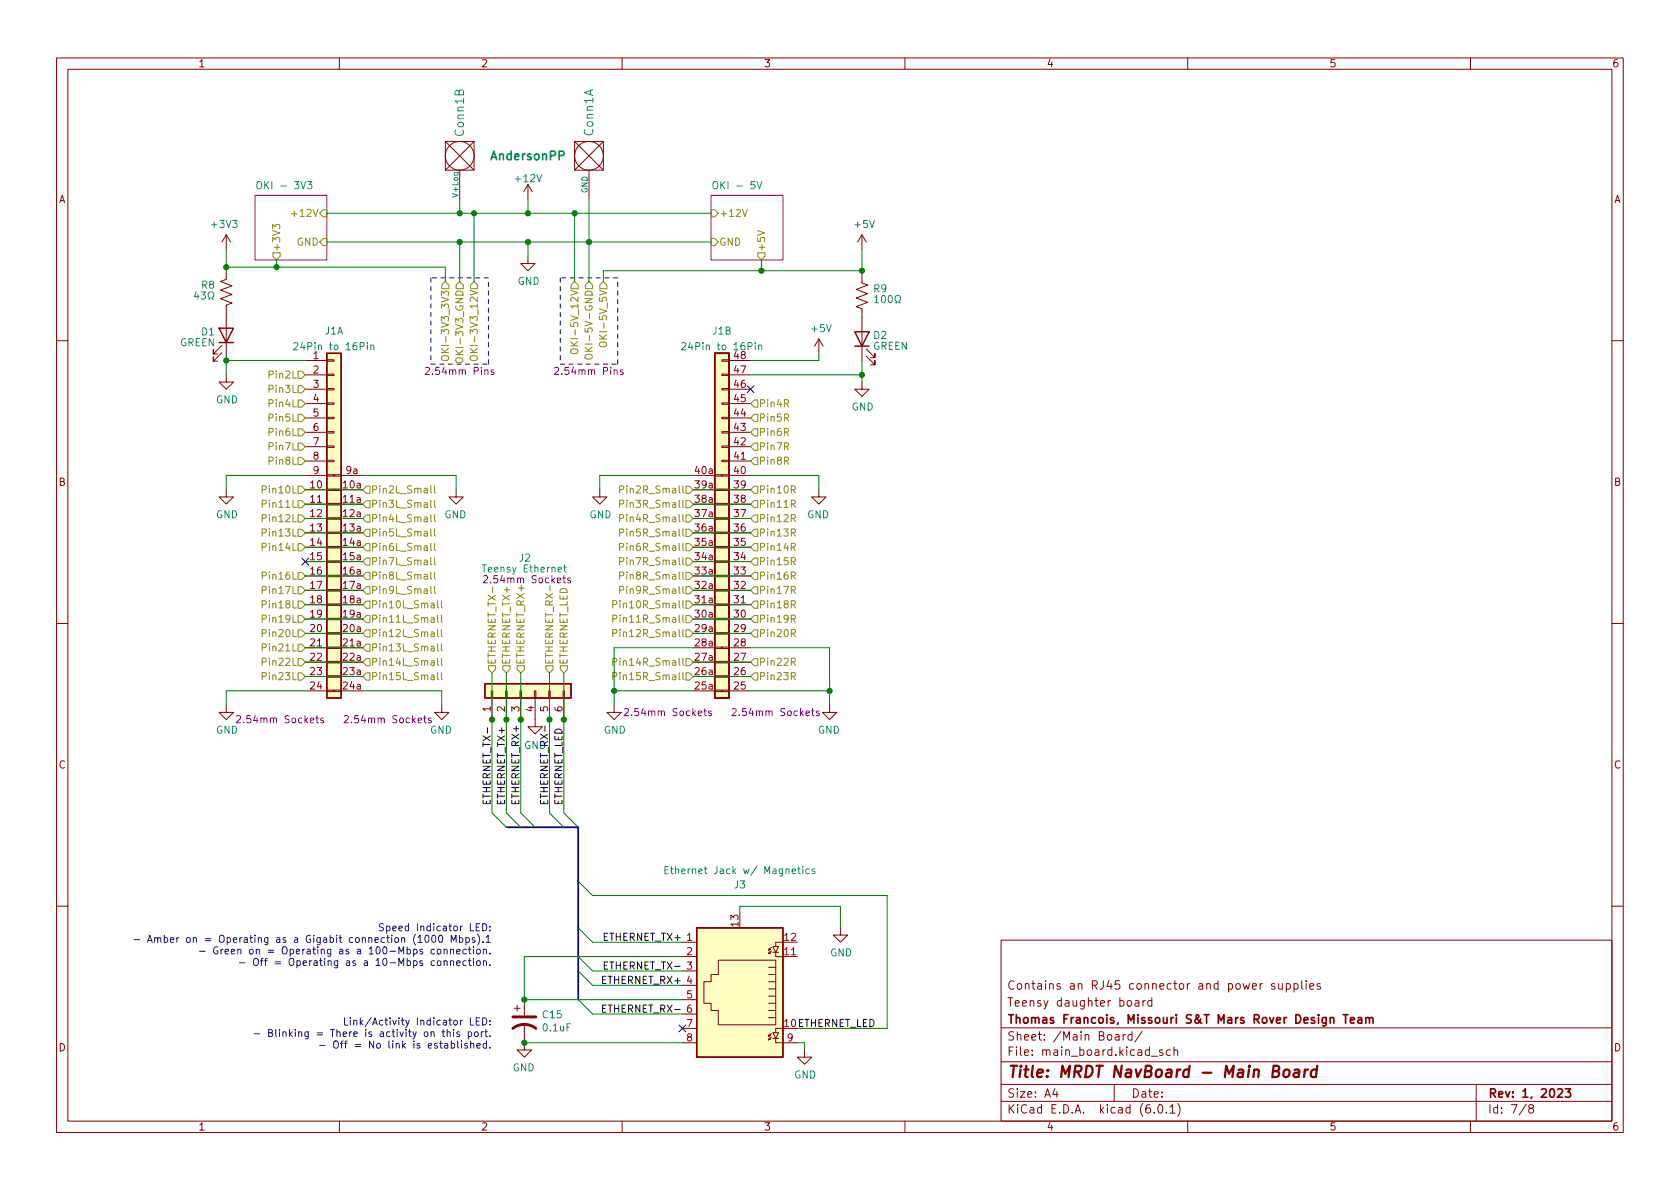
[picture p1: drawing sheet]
<svg xmlns="http://www.w3.org/2000/svg" width="297mm" height="210mm" viewBox="0 0 297 210" stroke-linecap="round" stroke-linejoin="round" font-family="sans-serif">
<g fill="none" stroke="#840000" stroke-width=".18">
<path d="M10 10.2h277v190.1h-277zM12 12.2h273v186.1h-273zM60 10.2v2M110 10.2v2M160 10.2v2M210 10.2v2M260 10.2v2M78.7 25h5.1v5.1h-5.1zM78.7 25l5.1 5.1M81.3 30.1v5.1M83.8 25l-5.1 5.1M93.3 32.6l-.7 1.3"/>
<path d="M93.3 32.6v2.6M93.3 32.6l.8 1.3M101.6 25h5.1v5.1h-5.1zM101.6 25l5.1 5.1M104.1 30.1v5.1M106.7 25l-5.1 5.1M40 47.9v1.5l-1 .4 2 .7-2 .8 2 .8-2 .7 2 .8-1 .4v9.1M40 41.5v2.6M40 41.5l.8 1.3M40 41.5l-.8 1.3M93.3 45.3v1.3h1.3l-1.3 1.3-1.2-1.3h1.2M144.8 59.9l-.8 1.3"/>
<path d="M144.8 59.9v2.6M144.8 59.9l.7 1.3M152.4 48.5v1.5l1 .4-2 .8 2 .7-2 .8 2 .8-2 .7 1 .4v9.1M152.4 41.5v2.6M152.4 41.5l-.8 1.3M152.4 41.5l.8 1.3M10 60.2h2M39.2 62.4l-1.5 1.5v-.8v.8h.8M39.2 61.1l-1.5 1.5v-.8v.8h.8M40 66.3v1.3h1.3l-1.3 1.2-1.3-1.2h1.3M54 79h3.8M54 76.4h3.8"/>
<path d="M54 73.9h3.8M54 71.4h3.8M54 68.8h3.8M54 66.3h3.8M54 63.7h3.8M57.8 78.9h1.3v.2h-1.3zM57.8 76.3h1.3v.3h-1.3zM57.8 73.8h1.3v.2h-1.3zM57.8 71.2h1.3v.3h-1.3zM57.8 68.7h1.3v.3h-1.3zM57.8 66.2h1.3v.2h-1.3zM57.8 63.6h1.3v.3h-1.3z"/>
<path d="M127.6 78.9h1.3v.2h-1.3zM127.6 76.3h1.3v.3h-1.3zM127.6 73.8h1.3v.2h-1.3zM127.6 71.2h1.3v.3h-1.3zM127.6 68.7h1.3v.3h-1.3zM127.6 66.2h1.3v.2h-1.3zM127.6 63.6h1.3v.3h-1.3zM128.9 79h3.8M128.9 76.4h3.8M128.9 73.9h3.8M128.9 71.4h3.8M128.9 68.8h3.8"/>
<path d="M128.9 66.3h3.8M128.9 63.7h3.8M152.4 67.6v1.2h1.3l-1.3 1.3-1.3-1.3h1.3M153.2 63l1.5 1.5v-.8v.8h-.8M153.2 61.7l1.5 1.5v-.7v.7h-.8M285 60.2h2M40 86.6v1.3h1.3l-1.3 1.2-1.3-1.2h1.3M54 99.3h3.8M54 96.8h3.8M54 94.2h3.8M54 91.7h3.8M54 89.1h3.8"/>
<path d="M54 86.6h3.8M54 84.1h3.8M54 81.5h3.8M57.8 99.2h1.3v.2h-1.3zM57.8 96.6h1.3v.3h-1.3zM57.8 94.1h1.3v.3h-1.3zM57.8 91.6h1.3v.2h-1.3zM57.8 89h1.3v.3h-1.3zM57.8 86.5h1.3v.2h-1.3zM57.8 83.9h1.3v.3h-1.3zM57.8 81.4h1.3v.3h-1.3zM59.1 99.2h1.2v.2h-1.2z"/>
<path d="M59.1 96.6h1.2v.3h-1.2zM59.1 94.1h1.2v.3h-1.2zM59.1 91.6h1.2v.2h-1.2zM59.1 89h1.2v.3h-1.2zM59.1 86.5h1.2v.2h-1.2zM59.1 83.9h1.2v.3h-1.2zM60.3 99.3h3.8M60.3 96.8h3.8M60.3 94.2h3.8M60.3 91.7h3.8M60.3 89.1h3.8M60.3 86.6h3.8"/>
<path d="M60.3 84.1h3.8M80.6 86.6v1.3h-1.2l1.2 1.2 1.3-1.2h-1.3M106 86.6v1.3h1.3l-1.3 1.2-1.2-1.2h1.2M122.6 99.3h3.8M122.6 96.8h3.8M122.6 94.2h3.8M122.6 91.7h3.8M122.6 89.1h3.8M122.6 86.6h3.8M122.6 84.1h3.8M126.4 99.2h1.2v.2h-1.2zM126.4 96.6h1.2v.3h-1.2z"/>
<path d="M126.4 94.1h1.2v.3h-1.2zM126.4 91.6h1.2v.2h-1.2zM126.4 89h1.2v.3h-1.2zM126.4 86.5h1.2v.2h-1.2zM126.4 83.9h1.2v.3h-1.2zM127.6 99.2h1.3v.2h-1.3zM127.6 96.6h1.3v.3h-1.3zM127.6 94.1h1.3v.3h-1.3zM127.6 91.6h1.3v.2h-1.3zM127.6 89h1.3v.3h-1.3zM127.6 86.5h1.3v.2h-1.3zM127.6 83.9h1.3v.3h-1.3z"/>
<path d="M127.6 81.4h1.3v.3h-1.3zM128.9 99.3h3.8M128.9 96.8h3.8M128.9 94.2h3.8M128.9 91.7h3.8M128.9 89.1h3.8M128.9 86.6h3.8M128.9 84.1h3.8M128.9 81.5h3.8M144.8 86.6v1.3h-1.3l1.3 1.2 1.2-1.2h-1.2M10 110.2h2M54 119.6h3.8"/>
<path d="M54 117.1h3.8M54 114.5h3.8M54 112h3.8M54 109.5h3.8M54 106.9h3.8M54 104.4h3.8M54 101.8h3.8M57.8 119.5h1.3v.3h-1.3zM57.8 117h1.3v.2h-1.3zM57.8 114.4h1.3v.3h-1.3zM57.8 111.9h1.3v.2h-1.3zM57.8 109.3h1.3v.3h-1.3z"/>
<path d="M57.8 106.8h1.3v.3h-1.3zM57.8 104.3h1.3v.2h-1.3zM57.8 101.7h1.3v.3h-1.3zM59.1 119.5h1.2v.3h-1.2zM59.1 117h1.2v.2h-1.2zM59.1 114.4h1.2v.3h-1.2zM59.1 111.9h1.2v.2h-1.2zM59.1 109.3h1.2v.3h-1.2zM59.1 106.8h1.2v.3h-1.2zM59.1 104.3h1.2v.2h-1.2zM59.1 101.7h1.2v.3h-1.2zM60.3 119.6h3.8"/>
<path d="M60.3 117.1h3.8M60.3 114.5h3.8M60.3 112h3.8M60.3 109.5h3.8M60.3 106.9h3.8M60.3 104.4h3.8M60.3 101.8h3.8M122.6 119.6h3.8M122.6 117.1h3.8M122.6 114.5h3.8M122.6 112h3.8M122.6 109.5h3.8"/>
<path d="M122.6 106.9h3.8M122.6 104.4h3.8M122.6 101.8h3.8M126.4 119.5h1.2v.3h-1.2zM126.4 117h1.2v.2h-1.2zM126.4 114.4h1.2v.3h-1.2zM126.4 111.9h1.2v.2h-1.2zM126.4 109.3h1.2v.3h-1.2zM126.4 106.8h1.2v.3h-1.2zM126.4 104.3h1.2v.2h-1.2zM126.4 101.7h1.2v.3h-1.2zM127.6 119.5h1.3v.3h-1.3z"/>
<path d="M127.6 117h1.3v.2h-1.3zM127.6 114.4h1.3v.3h-1.3zM127.6 111.9h1.3v.2h-1.3zM127.6 109.3h1.3v.3h-1.3zM127.6 106.8h1.3v.3h-1.3zM127.6 104.3h1.3v.2h-1.3zM127.6 101.7h1.3v.3h-1.3zM128.9 119.6h3.8M128.9 117.1h3.8M128.9 114.5h3.8M128.9 112h3.8M128.9 109.5h3.8"/>
<path d="M128.9 106.9h3.8M128.9 104.4h3.8M128.9 101.8h3.8M285 110.2h2M40 124.7v1.3h1.3l-1.3 1.2-1.3-1.2h1.3M54 122.2h3.8M57.8 122h1.3v.3h-1.3zM59.1 122h1.2v.3h-1.2zM60.3 122.2h3.8M78.1 124.7v1.3h-1.3l1.3 1.2 1.3-1.2h-1.3M86.9 122.2h.2v1.2h-.2zM87 123.4v3.8"/>
<path d="M89.4 122.2h.3v1.2h-.3zM89.5 123.4v3.8M91.9 122.2h.3v1.2h-.3zM92.1 123.4v3.8M94.5 122.2h.2v1.2h-.2zM94.6 123.4v5.1h1.3l-1.3 1.3-1.3-1.3h1.3M97 122.2h.3v1.2h-.3zM97.2 123.4v3.8M99.6 122.2h.2v1.2h-.2zM99.7 123.4v3.8M108.6 124.7v1.3h1.3l-1.3 1.2-1.3-1.2h1.3M122.6 122.2h3.8"/>
<path d="M126.4 122h1.2v.3h-1.2zM127.6 122h1.3v.3h-1.3zM128.9 122.2h3.8M146.7 124.7v1.3h-1.3l1.3 1.2 1.3-1.2h-1.3M10 160.2h2M90.9 178.3h1M91.4 177.8v1M92.7 176.8v2.8M120.6 166.6h2.6M120.6 169.2h2.6M120.6 171.7h2.6M120.6 174.2h2.6"/>
<path d="M120.6 176.8h2.6M120.6 179.3h2.6M127 169.8h10.2v11.4h-10.2v-2.5h-1.3v-1.3h-1.2v-3.8h1.2v-1.3h1.3zM135.9 171.1h1.3M135.9 172.3h1.3M135.9 173.6h1.3M135.9 174.9h1.3M135.9 176.1h1.3M135.9 177.4h1.3M135.9 178.7h1.3M135.9 180h1.3M136 167.6l-.1 .4"/>
<path d="M136 168.3l-.1 .4M136.4 167.5l-.5 .5 .4-.1M136.4 168.1l-.5 .6 .4-.2M136.7 167.4h1l-.5 1zM136.7 168.4h1M137.2 168.4v.8h3.8M138.4 166.6h-1.2v.8M148.6 164.1v1.2h1.3l-1.3 1.3-1.3-1.3h1.3M177 166.3h108v32h-108zM200.7 177h.6l.1 .9M201.4 177.3l-.5 .1a.29 .29 0 0 0-.3 .2 .29 .29 0 0 0 .3 .3h.5M202.1 176.9v1"/>
<path d="M202.5 176.9l-.3 .1-.1 .2M203.6 177l-.4-.1-.3 .3v.4l.2 .3h.5M203.6 176.4v1.5M225.4 174l-.4-.1-.2 .2 .1 .3 .5 .1v.4h-.6M226.1 173.9v1h.4l.2-.1M226.7 173.9v1M227.4 174l.5-.1 .2 .3v.4l-.1 .3h-.6M227.4 173.9v1.5M228.8 174l.4-.1 .3 .3v.4l-.1 .3h-.6M228.8 173.9v1.5M230.1 173.4v1.3l.3 .2M230.9 173.4v.2"/>
<path d="M230.9 173.9v1M231.6 174.4l.7-.1-.1-.3-.4-.1-.2 .2v.8h.6M233.4 174l-.3-.1-.2 .2v.3l.5 .1v.4h-.5M285 160.2h2M60 198.3v2M92.7 181.1v4.6h-1.3l1.3 1.2 1.3-1.2h-1.3M110 198.3v2M120.6 181.9h2.6M120.6 184.4h2.6M136 182.9l-.1 .4M136 183.5l-.1 .4M136.4 182.7l-.5 .6 .4-.2"/>
<path d="M136.4 183.4l-.5 .5 .4-.1M136.7 182.6h1l-.5 1zM136.7 183.6h1M137.2 183.6v.8h3.8M138.4 181.9h-1.2v.7M142.2 185.7v1.2h1.3l-1.3 1.3-1.2-1.3h1.2M160 198.3v2M177 194.8h108M177 191.8h108M177 187.8h108M177 181.8h108M186.5 192.5l-.4 1h1"/>
<path d="M186.9 193v1M197 191.8v3M197.2 183h.6l.1 .9M197.9 183.3l-.5 .1a.29 .29 0 0 0-.3 .2 .29 .29 0 0 0 .3 .3h.5M198.6 182.9v1M199 182.9l-.3 .1-.1 .2M200.1 183l-.4-.1-.3 .3v.4l.2 .3h.5M200.1 182.4v1.5M201.9 182.4l-1.3 1.9M203.6 186.8h1.1M204.1 196.7v.1M204.9 195.4l.2-.1a.81 .81 0 0 1 .6 .7 .81 .81 0 0 1-.3 .8h-.2a.81 .81 0 0 1-.6-.6 .81 .81 0 0 1 .3-.8z"/>
<path d="M205.6 185.7l-.4-.1-.2 .2 .1 .3 .5 .1v.4h-.6M206.2 196.7v.1M206.9 195.8l.4-.5v1.5M206.9 196.8h.8M206.9 185.7l-.4-.1-.3 .3v.4l.2 .3h.5M207.6 185.8l.2-.2 .3 .1 .1 .9M207.6 185.1v1.5M208.2 195.1a1.72 1.72 0 0 1 0 2.3M210 198.3v2M260 198.3v2M261 191.8v6.5M269.9 195.3l-1.3 1.9"/>
<path d="M270.6 196l-.3-.3 .1-.2 .2-.2 .4 .1 .2 .2-.1 .2-.7 .2-.1 .3v.2l.3 .3h.4l.2-.3-.1-.4-.2-.1"/>
<circle cx="81.3" cy="27.6" r="2.54"/>
<circle cx="104.1" cy="27.6" r="2.54"/>
</g>
<path d="M237.5 179.4h.8M237.9 179.4v1.5M241.5 179.9v1M238.8 180.4l.7-.1-.1-.3-.4-.1-.2 .2v.8h.6M240.1 180h.6l.1 .9M240.8 180.3l-.5 .1a.29 .29 0 0 0-.3 .2 .29 .29 0 0 0 .3 .3h.5M241.5 180.1l.2-.2 .4 .1v.9M242.1 180.1l.2-.2 .4 .1 .1 .9M275.4 192.7l.6-.2 .2 .2 .1 .3-1 1h1M276.8 192.5h.9l-.5 .6 .4 .1v.7l-.2 .1h-.4l-.2-.1" fill="none" stroke="#840000" stroke-width=".3"/>
<path d="M227.1 189.3a.52 .52 0 0 1 .5-.2 .52 .52 0 0 1 .4 .4l-.1 .6a.55 .55 0 0 1-.5 .4 .55 .55 0 0 1-.5-.4zM228.9 189.2l.2-.1 .6 .1-.1 1.3M229.7 189.6l-.7 .1a.4 .4 0 0 0-.3 .3 .4 .4 0 0 0 .2 .5l.7-.1M230.7 189.1l-.1 1.4M231.3 189.1l-.4 .1-.2 .3M232.8 189.2a.66 .66 0 0 0-1 .3v.6l.1 .3 .2 .1 .6-.1M232.9 188.5l-.2 2" fill="none" stroke="#840000" stroke-width=".4"/>
<g fill="#fff" stroke="#fff" stroke-width=".18">
<path d="M125.7 34.5h12.7v11.5h-12.7z"/>
<path d="M45.1 34.5h12.7v11.5h-12.7z"/>
</g>
<g fill="none" stroke="#840084" stroke-width=".18">
<path d="M45.1 34.5h12.7v11.5h-12.7zM125.7 34.5h12.7v11.5h-12.7zM75.2 65.1l.5-.1 .2 .3-.8 .9h.8M87.3 65.4h-.3l-.2 .2 .1 .1 .4 .2v.3h-.5M98.1 65.1l.4-.1 .3 .3-.8 .9h.8M110.2 65.4h-.3l-.2 .2v.1l.5 .2v.3h-.5M85.5 101.9l.5-.1 .2 .4-.8 .9h.8M99.5 102.2h.5M99.7 101.8v1.1l.3 .2M100.8 102.3l-.3-.1-.1 .2v.2l.4 .1v.3h-.4M41.8 126.7l.5-.1 .2 .3-.7 .9h.7M55.8 127h.5"/>
<path d="M56 126.6v1l.3 .2M57.2 127h-.3l-.2 .2 .1 .1 .4 .2v.3h-.5M60.9 126.7l.5-.1 .2 .3-.8 .9h.8M74.9 127h.5M75.1 126.6v1l.3 .2M76.2 127h-.3l-.2 .2 .1 .1 .4 .2v.3h-.5M110.4 125.4l.5-.1 .2 .3-.8 1h.8M124.4 125.7h.5M124.6 125.3v1.1l.3 .2M125.8 125.8l-.3-.1-.2 .2v.2l.5 .1v.3h-.5M129.4 125.4l.5-.1 .3 .3-.8 1h.8M143.5 125.7h.5"/>
<path d="M143.7 125.3v1.1l.3 .2M144.8 125.8l-.3-.1-.2 .2 .1 .2 .4 .1v.3h-.5"/>
</g>
<g fill="none" stroke="#848400" stroke-width=".18">
<path d="M51.6 37.8h.9M57.1 37.1h.7v1.2h-.7l-.6-.6zM125.7 37.1h.7l.6 .6-.6 .6h-.7zM131.3 37l.4 1.3 .4-1.3M48.2 40.5v-.8l.5 .4 .1-.4h.5l.2 .2-.2 .6M48.3 44.7h1.2v.6l-.6 .7-.6-.7zM56.5 42.8l.6-.6h.7v1.2h-.7zM78.7 49.8l.7 .6v.6h-1.3v-.6zM81.3 49.8l.6 .6v.6h-1.3v-.6zM83.8 49.8l.7 .6v.6h-1.3v-.6zM101.6 49.8l.6 .6v.6h-1.2v-.6zM103.5 50.4l.6-.6 .7 .6v.6h-1.3z"/>
<path d="M106.7 49.8l.6 .6v.6h-1.3v-.6zM125.7 42.2h.7l.6 .6-.6 .6h-.7zM133.9 40.8l1.3 .4-1.3 .4M134 44.7h1.3v.6l-.7 .7-.6-.7zM52.7 73.3h.6l.7 .6-.7 .6h-.6zM52.7 70.7h.6l.7 .7-.7 .6h-.6zM52.7 65.7h.6l.7 .6-.7 .6h-.6zM52.7 68.2h.6l.7 .6-.7 .7h-.6zM52.7 78.4h.6l.7 .6-.7 .6h-.6zM52.7 75.8h.6l.7 .6-.7 .7h-.6zM78.2 63a.85 .85 0 0 1 1.1 .2 .43 .43 0 0 1-.4 .5h-.4a.43 .43 0 0 1-.5-.3 .43 .43 0 0 1 .2-.4zM80.8 63.3a.85 .85 0 0 1 1.1 .3 .43 .43 0 0 1-.5 .5h-.4a.43 .43 0 0 1-.4-.3 .43 .43 0 0 1 .2-.5z"/>
<path d="M83.3 63a.85 .85 0 0 1 1.1 .2 .43 .43 0 0 1-.4 .5h-.5a.43 .43 0 0 1-.4-.3 .43 .43 0 0 1 .2-.4zM101.1 61.7a.85 .85 0 0 1 1.1 .3 .43 .43 0 0 1-.4 .5h-.5a.43 .43 0 0 1-.4-.3 .43 .43 0 0 1 .2-.5zM103.5 62.8a.81 .81 0 0 1 1.2 .2 .43 .43 0 0 1-.4 .5h-.4a.42 .42 0 0 1-.4-.2 .42 .42 0 0 1 0-.5zM106 60.7a.81 .81 0 0 1 1.3 .1 .43 .43 0 0 1-.5 .5h-.4a.42 .42 0 0 1-.4-.2 .42 .42 0 0 1 0-.4zM133.3 70.7h.7v1.3h-.7l-.6-.6zM133.3 78.4h.7v1.2h-.7l-.6-.6zM133.3 73.3h.7v1.2h-.7l-.6-.6zM133.3 75.8h.7v1.3h-.7l-.6-.7zM52.7 80.9h.6l.7 .6-.7 .7h-.6zM52.7 96.1h.6l.7 .7-.7 .6h-.6zM52.7 93.6h.6l.7 .6-.7 .7h-.6zM52.7 88.5h.6l.7 .6-.7 .7h-.6z"/>
<path d="M52.7 86h.6l.7 .6-.7 .6h-.6zM52.7 91.1h.6l.7 .6-.7 .6h-.6zM64.1 96.8l.7-.7h.6v1.3h-.6zM64.8 93.6h.6v1.3h-.6l-.7-.7zM64.8 98.7h.6v1.2h-.6l-.7-.6zM64.8 86h.6v1.2h-.6l-.7-.6zM64.8 88.5h.6v1.3h-.6l-.7-.7zM64.8 91.1h.6v1.2h-.6l-.7-.6zM76.2 96.1v1.1l.1 .1M76.2 93.5v1.1l.1 .2M76.2 98.6v1.1l.1 .2M76.2 85.9v1.1l.1 .2"/>
<path d="M76.2 88.5v1l.1 .2M76.2 91v1.1l.1 .2M76.8 96.1v1.1l.2 .1M76.8 93.5v1.1l.2 .2M76.8 98.6v1.1l.2 .2M76.8 85.9v1.1l.2 .2M76.8 88.5v1l.2 .2M76.8 91v1.1l.2 .2M109.6 89.1h.6l.1-.2-.1-.3-.6-.1v1.2M109.6 86.6l.6-.1 .1-.2-.1-.3-.6-.1v1.3M109.6 91.7l.6-.1 .1-.2-.1-.3-.6-.1v1.3M109.6 99.3l.6-.1 .1-.2-.1-.3-.6-.1v1.3"/>
<path d="M109.6 96.7h.6l.1-.2-.1-.3-.6-.1v1.2M109.6 94.2l.6-.1 .1-.1-.1-.3-.6-.2v1.3M121.3 88.5h.6l.7 .6-.7 .7h-.6zM121.3 86h.6l.7 .6-.7 .6h-.6zM121.3 91.1h.6l.7 .6-.7 .6h-.6zM121.3 98.7h.6l.7 .6-.7 .6h-.6zM121.3 96.1h.6l.7 .7-.7 .6h-.6zM121.3 93.6h.6l.7 .6-.7 .7h-.6zM133.3 91.1h.7v1.2h-.7l-.6-.6zM133.3 88.5h.7v1.3h-.7l-.6-.7zM133.3 86h.7v1.2h-.7l-.6-.6zM133.3 80.9h.7v1.3h-.7l-.6-.7z"/>
<path d="M133.3 98.7h.7v1.2h-.7l-.6-.6zM133.3 96.1h.7v1.3h-.7l-.6-.6zM133.3 93.6h.7v1.3h-.7l-.6-.7zM139.9 91.7l.6-.1 .1-.2v-.3l-.7-.1v1.3M139.9 89.1h.6l.1-.2v-.3l-.7-.1v1.2M139.9 86.6l.6-.1 .1-.2v-.3l-.7-.1v1.3M139.9 99.3l.6-.1 .1-.2v-.3l-.7-.1v1.3M139.9 96.7h.6l.1-.2v-.3l-.7-.1v1.2M139.9 94.2l.6-.1 .1-.1v-.3l-.7-.2v1.3M140.2 91.7l.4 .6M140.2 89.1l.4 .6M140.2 86.6l.4 .6"/>
<path d="M140.2 99.3l.4 .6M140.2 96.7l.4 .6M140.2 94.2l.4 .6M52.7 106.3h.6l.7 .6-.7 .7h-.6zM52.7 103.8h.6l.7 .6-.7 .6h-.6zM52.7 101.2h.6l.7 .6-.7 .7h-.6zM52.7 108.8h.6l.7 .7-.7 .6h-.6zM52.7 119h.6l.7 .6-.7 .7h-.6zM52.7 111.4h.6l.7 .6-.7 .6h-.6zM52.7 113.9h.6l.7 .6-.7 .7h-.6zM52.7 116.5h.6l.7 .6-.7 .6h-.6zM64.1 106.9l.7-.6h.6v1.3h-.6z"/>
<path d="M64.1 114.5l.7-.6h.6v1.3h-.6zM64.8 119h.6v1.3h-.6l-.7-.7zM64.8 111.4h.6v1.2h-.6l-.7-.6zM64.8 103.8h.6v1.2h-.6l-.7-.6zM64.8 101.2h.6v1.3h-.6l-.7-.7zM64.8 108.8h.6v1.3h-.6l-.7-.6zM64.8 116.5h.6v1.2h-.6l-.7-.6zM76.2 103.7v1.1l.1 .2M76.2 101.2v1l.1 .2M76.8 103.7v1.1l.2 .2M76.8 101.2v1l.2 .2M77.4 106.2v1.1l.2 .2"/>
<path d="M77.4 118.9v1.1l.2 .2M77.4 111.3v1.1l.2 .2M77.4 113.9v1l.2 .2M77.4 108.8v1.1l.2 .1M77.4 116.4v1.1l.2 .2M78 106.2v1.1l.2 .2M78 118.9v1.1l.2 .2M78 111.3v1.1l.2 .2M78 113.9v1l.2 .2M78 108.8v1.1l.2 .1M78 116.4v1.1l.2 .2M86.4 117.7h1.2v.7l-.6 .6-.6-.6z"/>
<path d="M88.9 117.7h1.3v.7l-.7 .6-.6-.6zM91.4 117.7h1.3v.7l-.6 .6-.7-.6zM96.5 117.7h1.3v.7l-.6 .6-.7-.6zM97.2 103.5v1M99.1 117.7h1.2v.7l-.6 .6-.6-.6zM108.3 112l.7-.1 .1-.2-.1-.3-.7-.1v1.3M108.3 117.1l.7-.1 .1-.2-.1-.3-.7-.1v1.3M108.3 119.6l.7-.1 .1-.1-.1-.3-.7-.2v1.3M108.3 106.9l.7-.1 .1-.1-.1-.3-.7-.2v1.3M108.3 109.4h.7l.1-.2-.1-.3-.7-.1v1.2M109.6 104.4l.6-.1 .1-.2-.1-.3-.6-.1v1.3M109.6 101.8h.6l.1-.2-.1-.3-.6-.1v1.2"/>
<path d="M121.3 111.4h.6l.7 .6-.7 .6h-.6zM121.3 116.5h.6l.7 .6-.7 .6h-.6zM121.3 119h.6l.7 .6-.7 .7h-.6zM121.3 103.8h.6l.7 .6-.7 .6h-.6zM121.3 101.2h.6l.7 .6-.7 .7h-.6zM121.3 106.3h.6l.7 .6-.7 .7h-.6zM121.3 108.8h.6l.7 .7-.7 .6h-.6zM133.3 116.5h.7v1.2h-.7l-.6-.6zM133.3 111.4h.7v1.2h-.7l-.6-.6zM133.3 119h.7v1.3h-.7l-.6-.7zM133.3 106.3h.7v1.3h-.7l-.6-.7zM133.3 103.8h.7v1.2h-.7l-.6-.6z"/>
<path d="M133.3 101.2h.7v1.3h-.7l-.6-.7zM133.3 108.8h.7v1.3h-.7l-.6-.6zM139.9 117.1l.6-.1 .1-.2v-.3l-.7-.1v1.3M139.9 112l.6-.1 .1-.2v-.3l-.7-.1v1.3M139.9 119.6l.6-.1 .1-.1v-.3l-.7-.2v1.3M139.9 106.9l.6-.1 .1-.1v-.3l-.7-.2v1.3M139.9 104.4l.6-.1 .1-.2v-.3l-.7-.1v1.3M139.9 101.8h.6l.1-.2v-.3l-.7-.1v1.2M139.9 109.4h.6l.1-.2v-.3l-.7-.1v1.2M140.2 117.1l.4 .6M140.2 112l.4 .6M140.2 119.6l.4 .6"/>
<path d="M140.2 106.9l.4 .6M140.2 104.4l.4 .6M140.2 101.8l.4 .6M140.2 109.4l.4 .6"/>
</g>
<g fill="none" stroke="#008484" stroke-width=".18">
<path d="M45.6 32.2l.1-.1a.43 .43 0 0 1 .6 .4v.5a.42 .42 0 0 1-.5 .4 .42 .42 0 0 1-.4-.4v-.5zM54.4 32.1h.7l-.4 .5 .4 .1v.6l-.2 .1-.5-.1M126.2 32.2l.2-.1a.43 .43 0 0 1 .5 .4v.5a.42 .42 0 0 1-.4 .4 .42 .42 0 0 1-.4-.4v-.5zM133.9 32.1l.4 1.3 .4-1.3M34.7 51.6l-.3 .9h.8M35 52v.9M35.5 51.6h.8l-.4 .5 .4 .1v.6l-.2 .1-.6-.1M36.8 52.9h.3v-.2a.54 .54 0 0 1-.3-.8 .54 .54 0 0 1 .8-.2 .58 .58 0 0 1-.1 1v.2h.3M154.6 52.6l.4-.3v1.2M154.6 53.5h.8M156 52.4l.1-.1a.68 .68 0 0 1 .5 .6 .68 .68 0 0 1-.5 .6l-.1-.1-.2-.4zM157.2 52.4l.1-.1a.68 .68 0 0 1 .5 .6 .68 .68 0 0 1-.5 .6l-.1-.1-.2-.4z"/>
<path d="M158.3 53.5h.3v-.2a.54 .54 0 0 1-.3-.8 .54 .54 0 0 1 .7-.2 .58 .58 0 0 1-.1 1v.2h.3M51.9 60.7l.5-.1 .3 .4-.8 .9h.8M65.6 61.1l.1-.1 .3 .1 .1 .8M65.6 61v.9M120.5 60.7l.5-.1 .3 .4-.8 .9h.8M134.1 61.1l.2-.1 .3 .1 .1 .8M134.1 61v.9M99.8 99.9v1.1l.3 .2M99.6 100.3h.5M117.6 153.8h.4M118.2 153.2h-.6v1.3h.6M118.5 153.6h.5"/>
<path d="M118.7 153.2v1.1l.3 .2M141 153.6h.5M141.2 153.2v1.1l.3 .2M141.9 153.2v.1M141.9 153.6v.9M143.1 153.7l-.4-.1-.2 .3 .1 .5h.5M144.1 153.7l-.3-.1-.2 .2v.2l.5 .1v.3h-.5"/>
</g>
<g fill="#ffffc2" stroke="#ffffc2" stroke-width=".18">
<path d="M126.4 62.5h2.5v60.9h-2.5z"/>
<path d="M85.7 120.9h15.3v2.5h-15.3z"/>
<path d="M57.8 62.5h2.5v60.9h-2.5z"/>
<path d="M123.2 164.1h15.2v22.8h-15.2z"/>
</g>
<path d="M38.7 58h2.6l-1.3 2.6zM151.1 58.7h2.6l-1.3 2.5zM38.7 60.6h2.6M57.8 62.5h2.5v60.9h-2.5zM126.4 62.5h2.5v60.9h-2.5zM151.1 61.2h2.6M85.7 120.9h15.3v2.5h-15.3zM123.2 164.1h15.2v22.8h-15.2z" fill="none" stroke="#840000" stroke-width=".25"/>
<path d="M90.7 179.8h4M90.7 181.9a3.3 3.3 0 0 1 4 0" fill="none" stroke="#840000" stroke-width=".51"/>
<path d="M96.4 128.4v.9M106.5 178.3h.5M107.1 177.7h-.6v1.3h.6" fill="none" stroke="#000" stroke-width=".18"/>
<g fill="none" stroke="#0000c2" stroke-width=".18">
<path d="M23.7 166.2h1M26.1 166.7l.4-1.3 .4 1.3M26.2 166.3h.6M27.3 165.9l.2-.1 .3 .1 .1 .8M27.3 165.8v.9M27.9 166l.2-.2 .3 .1v.8M29 165.9l.4-.1 .2 .2-.1 .6h-.5M29 165.4v1.3M30.1 166.2l.6-.1v-.2l-.4-.1-.2 .2 .1 .6h.5M31.3 165.8v.9M31.6 165.8l-.3 .2M33.1 165.9l.3-.1 .2 .2v.4l-.2 .3-.3-.1-.1-.2z"/>
<path d="M35.3 168.2h.9M38.5 167.5a.59 .59 0 0 0-.8 .6 .59 .59 0 0 0 .8 .5v-.4h-.2M39.1 167.9v.8M39.4 167.9l-.3 .2M39.8 168.3l.6-.1v-.3h-.4l-.2 .1 .1 .6h.5M40.9 168.3l.6-.1-.1-.3h-.3l-.2 .1 .1 .6h.4M42 168l.2-.1h.3l.1 .8M42 167.9v.8M42.3 170.3h1M44.2 167.9h.3l.3 .2v.4l-.3 .2-.3-.1-.1-.1zM44.9 169.7l.2-.2a.43 .43 0 0 1 .6 .4v.4a.42 .42 0 0 1-.4 .5 .42 .42 0 0 1-.5-.5zM46 169.9h.5"/>
<path d="M46.5 169.5l-.3 .2v1M46.8 169.9h.4M47.2 169.5l-.3 .2v1M48.6 170.1h1M48.6 170.4h1M60.9 180v1.3h.6M61.9 180v.1M67.8 163.4l-.5-.1-.2 .3 .1 .3 .5 .2v.4l-.1 .1-.5-.1M68.4 163.8h.3l.3 .2-.2 .5h-.4M68.4 163.8v1.2M84.4 165.2a1.46 1.46 0 0 1 0 1.9M85.3 180a.64 .64 0 0 1 .8 .6 .64 .64 0 0 1-.8 .7z"/>
<path d="M85.4 166.5v.2M85.5 168l.1-.1h.4v.8M85.5 170l.1-.1 .4 .1v.7M85.5 167.9v.8M85.5 169.9v.8M86 165.7l.3-.3v1.3M86 166.7h.7M86.6 164.5v.1M86.6 163.8v.1M86.6 168.6v.1M86.6 170.6v.1M44.9 182.8h1"/>
<path d="M47.5 182.6h.5l.2-.2-.1-.2-.6-.2v1.3h.5l.2-.1v-.3l-.3-.3M48.8 182v1.1l.1 .2M49.4 182v.2M49.4 182.5v.8M50 182.6l.2-.1h.3l.1 .8M50 182.5v.8M51.2 182v1.3M51.3 182.8l.4 .5M51.7 182.5l-.5 .4M52.2 182v.2M52.2 182.5v.8M56.5 184.9h1"/>
<path d="M59 184.3l.3-.2a.43 .43 0 0 1 .5 .4v.4a.42 .42 0 0 1-.4 .5 .42 .42 0 0 1-.4-.5zM60.2 184.5h.5M60.7 184.1l-.3 .2v1M60.9 184.5h.5M61.4 184.1l-.3 .2v1M61.9 180.4v.9M62.5 180.5l.2-.1 .3 .1 .1 .8M62.5 180.4v.9M85.1 182.5v.8M85.5 182.5l-.4 .2M85.7 182.5h.5M85.9 182v1.1l.3 .2"/>
<path d="M86 184.6l-.4-.1-.2 .2 .1 .6h.5M86 184.1v1.2M86.6 181.1v.2M86.6 180.5v.1M86.6 183.2v.1M86.6 185.2v.1"/>
</g>
<path d="M76.2 49.1v15.3M86.4 49.1h-10.2M99.1 49.1v15.3M109.2 49.1h-10.1M76.2 64.4h10.2M86.4 64.4v-15.3M99.1 64.4h10.1M109.2 64.4v-15.3" fill="none" stroke="#0000c2" stroke-width=".18" stroke-dasharray=".8 .8"/>
<path d="M89.5 146.3h12.7v30.5" fill="none" stroke="#000084" stroke-width=".3"/>
<g fill="none" stroke="#008400" stroke-width=".18">
<path d="M57.8 37.7h67.9M81.3 35.2v2.5M83.8 37.7v12.1M93.3 35.2v2.5M101.6 37.7v12.1M104.1 35.2v14.6M40 44.1v3.8M40 47.2h38.7v2.6M48.9 46v1.2M57.8 42.8h67.9M81.3 42.8v7M93.3 42.8v2.5"/>
<path d="M134.6 46v1.9M152.4 47.9h-45.7v1.9M152.4 44.1v4.4M40 63.7h14M40 63.1v3.2M132.7 66.3h19.7M144.8 62.5v1.2h-12.1M152.4 63.7v3.9M54 94.2h10.1M54 99.3h10.1M54 96.8h10.1M54 89.1h10.1"/>
<path d="M54 86.6h10.1M54 91.7h10.1M54 84.1h-14v2.5M64.1 84.1h16.5v2.5M122.6 94.2h10.1M122.6 99.3h10.1M122.6 96.8h10.1M122.6 89.1h10.1M122.6 86.6h10.1M122.6 91.7h10.1M122.6 84.1h-16.6v2.5M132.7 84.1h12.1v2.5"/>
<path d="M54 104.4h10.1M54 101.8h10.1M54 109.5h10.1M54 106.9h10.1M54 114.5h10.1M54 112h10.1M54 117.1h10.1M54 119.6h10.1M87 119v24.8l2.5 2.5M89.5 119v24.8l2.6 2.5M92.1 119v24.8l2.5 2.5M97.2 119v24.8l2.5 2.5"/>
<path d="M99.7 119v24.8l2.5 2.5M122.6 104.4h10.1M122.6 101.8h10.1M122.6 109.5h10.1M122.6 106.9h10.1M122.6 114.5h-14v10.2M122.6 112h10.1M122.6 117.1h10.1M122.6 119.6h10.1M132.7 114.5h14v10.2M54 122.2h-14v2.5M64.1 122.2h14v2.5"/>
<path d="M108.6 122.2h14M132.7 122.2h14M102.2 155.8l2.6 2.6h52v23.5h-15.8M102.2 164.1l2.6 2.5h15.8M102.2 171.7l2.6 2.5h15.8M102.2 169.2l2.6 2.5h15.8M102.2 176.8l2.6 2.5h15.8M120.6 169.2h-27.9v7.6h27.9M130.8 161.5v-1.2h17.8v3.8M92.7 184.4h27.9M141 184.4h1.2v1.3"/>
</g>
<path d="M132.1 68.2l1.2 1.2M133.3 68.2l-1.2 1.2M53.4 98.7l1.2 1.2M54.6 98.7l-1.2 1.2M120 181.2l1.3 1.3M121.3 181.2l-1.3 1.3" fill="none" stroke="#000084" stroke-width=".18"/>
<g fill="#008400" stroke="#008400" stroke-width=".18">
<circle cx="108.6" cy="122.2" r=".46"/>
<circle cx="99.7" cy="127.2" r=".46"/>
<circle cx="87" cy="127.2" r=".46"/>
<circle cx="89.5" cy="127.2" r=".46"/>
<circle cx="146.7" cy="122.2" r=".46"/>
<circle cx="92.1" cy="127.2" r=".46"/>
<circle cx="97.2" cy="127.2" r=".46"/>
<circle cx="92.7" cy="176.8" r=".46"/>
<circle cx="92.7" cy="184.4" r=".46"/>
<circle cx="104.1" cy="42.8" r=".46"/>
<circle cx="101.6" cy="37.7" r=".46"/>
<circle cx="134.6" cy="47.9" r=".46"/>
<circle cx="152.4" cy="47.9" r=".46"/>
<circle cx="152.4" cy="66.3" r=".46"/>
<circle cx="40" cy="63.7" r=".46"/>
<circle cx="93.3" cy="42.8" r=".46"/>
<circle cx="93.3" cy="37.7" r=".46"/>
<circle cx="83.8" cy="37.7" r=".46"/>
<circle cx="81.3" cy="37.7" r=".46"/>
<circle cx="81.3" cy="42.8" r=".46"/>
<circle cx="48.9" cy="47.2" r=".46"/>
<circle cx="40" cy="47.2" r=".46"/>
</g>
<text font-size="2.8" fill="#840000" x="178" y="190.6">Title: MRDT NavBoard - Main Board</text>
<g font-size="2.1" fill="#008484">
<text x="82" y="24" transform="rotate(-90 82 24)">Conn1B</text>
<text x="87" y="28.3">AndersonPP</text>
<text x="104.9" y="24" transform="rotate(-90 104.9 24)">Conn1A</text>
</g>
<g font-size="2.1" fill="#840000">
<text x="178" y="178">Teensy daughter board</text>
<text x="178" y="175">Contains an RJ45 connector and power supplies</text>
<text x="178" y="184">Sheet: /Main Board/</text>
<text x="178" y="181">Thomas Francois, Missouri S&amp;T Mars Rover Design Team</text>
<text x="178" y="186.7">File: main_board.kicad_sch</text>
<text x="178" y="196.9">KiCad E.D.A. kicad (6.0.1)</text>
<text x="178" y="194.1">Size: A4</text>
<text x="200" y="194.1">Date:</text>
<text x="263" y="194.1">Rev: 1, 2023</text>
<text x="263" y="196.9">Id: 7/8</text>
</g>
<g font-size="1.8" fill="#840000">
<text x="35" y="11.9">1</text>
<text x="85" y="11.9">2</text>
<text x="135" y="11.9">3</text>
<text x="185" y="11.9">4</text>
<text x="235" y="11.9">5</text>
<text x="285" y="11.9">6</text>
<text x="10.3" y="35.9">A</text>
<text x="285.3" y="35.9">A</text>
<text x="55.4" y="63.5">1</text>
<text x="55.4" y="66">2</text>
<text x="55.4" y="68.6">3</text>
<text x="55.4" y="71.1">4</text>
<text x="129.8" y="71.1">45</text>
<text x="129.8" y="68.6">46</text>
<text x="129.8" y="66">47</text>
<text x="55.4" y="73.7">5</text>
<text x="55.4" y="76.2">6</text>
<text x="129.8" y="76.2">43</text>
<text x="129.8" y="73.7">44</text>
<text x="55.4" y="78.7">7</text>
<text x="55.4" y="81.3">8</text>
<text x="55.4" y="83.8">9</text>
<text x="61.2" y="83.8">9a</text>
<text x="123" y="83.8">40a</text>
<text x="129.8" y="83.8">40</text>
<text x="129.8" y="81.3">41</text>
<text x="129.8" y="78.7">42</text>
<text x="10.3" y="85.9">B</text>
<text x="54.9" y="86.4">10</text>
<text x="54.9" y="88.9">11</text>
<text x="60.8" y="86.4">10a</text>
<text x="60.8" y="88.9">11a</text>
<text x="123" y="88.9">38a</text>
<text x="123" y="86.4">39a</text>
<text x="129.8" y="88.9">38</text>
<text x="129.8" y="86.4">39</text>
<text x="285.3" y="85.9">B</text>
<text x="54.9" y="91.4">12</text>
<text x="54.9" y="94">13</text>
<text x="60.8" y="91.4">12a</text>
<text x="60.8" y="94">13a</text>
<text x="123" y="94">36a</text>
<text x="123" y="91.4">37a</text>
<text x="129.8" y="94">36</text>
<text x="129.8" y="91.4">37</text>
<text x="54.9" y="96.5">14</text>
<text x="54.9" y="99.1">15</text>
<text x="54.9" y="101.6">16</text>
<text x="60.8" y="96.5">14a</text>
<text x="60.8" y="99.1">15a</text>
<text x="60.8" y="101.6">16a</text>
<text x="123" y="101.6">33a</text>
<text x="123" y="99.1">34a</text>
<text x="123" y="96.5">35a</text>
<text x="129.8" y="101.6">33</text>
<text x="129.8" y="99.1">34</text>
<text x="129.8" y="96.5">35</text>
<text x="54.9" y="104.1">17</text>
<text x="54.9" y="106.7">18</text>
<text x="60.8" y="104.1">17a</text>
<text x="60.8" y="106.7">18a</text>
<text x="123" y="106.7">31a</text>
<text x="123" y="104.1">32a</text>
<text x="129.8" y="106.7">31</text>
<text x="129.8" y="104.1">32</text>
<text x="54.9" y="109.2">19</text>
<text x="54.9" y="111.8">20</text>
<text x="60.8" y="109.2">19a</text>
<text x="60.8" y="111.8">20a</text>
<text x="123" y="111.8">29a</text>
<text x="123" y="109.2">30a</text>
<text x="129.8" y="111.8">29</text>
<text x="129.8" y="109.2">30</text>
<text x="54.9" y="114.3">21</text>
<text x="54.9" y="116.8">22</text>
<text x="54.9" y="119.4">23</text>
<text x="60.8" y="114.3">21a</text>
<text x="60.8" y="116.8">22a</text>
<text x="60.8" y="119.4">23a</text>
<text x="123" y="119.4">26a</text>
<text x="123" y="116.8">27a</text>
<text x="123" y="114.3">28a</text>
<text x="129.8" y="119.4">26</text>
<text x="129.8" y="116.8">27</text>
<text x="129.8" y="114.3">28</text>
<text x="54.9" y="121.9">24</text>
<text x="60.8" y="121.9">24a</text>
<text x="86.7" y="125.8" transform="rotate(-90 86.7 125.8)">1</text>
<text x="89.3" y="125.8" transform="rotate(-90 89.3 125.8)">2</text>
<text x="91.8" y="125.8" transform="rotate(-90 91.8 125.8)">3</text>
<text x="94.4" y="125.8" transform="rotate(-90 94.4 125.8)">4</text>
<text x="96.9" y="125.8" transform="rotate(-90 96.9 125.8)">5</text>
<text x="99.4" y="125.8" transform="rotate(-90 99.4 125.8)">6</text>
<text x="123" y="121.9">25a</text>
<text x="129.8" y="121.9">25</text>
<text x="10.3" y="135.9">C</text>
<text x="285.3" y="135.9">C</text>
<text x="130.6" y="163.8" transform="rotate(-90 130.6 163.8)">13</text>
<text x="138.7" y="166.4">12</text>
<text x="121.4" y="168.9">2</text>
<text x="138.7" y="168.9">11</text>
<text x="121.4" y="176.5">5</text>
<text x="10.3" y="185.9">D</text>
<text x="121.4" y="181.6">7</text>
<text x="121.4" y="184.1">8</text>
<text x="139.2" y="184.1">9</text>
<text x="285.3" y="185.9">D</text>
<text x="35" y="199.9">1</text>
<text x="85" y="199.9">2</text>
<text x="135" y="199.9">3</text>
<text x="185" y="199.9">4</text>
<text x="235" y="199.9">5</text>
<text x="285" y="199.9">6</text>
</g>
<g font-size="1.8" fill="#008484">
<text x="46.3" y="33.4">OKI - 3V3</text>
<text x="91.3" y="32.2">+12V</text>
<text x="126.9" y="33.4">OKI - 5V</text>
<text x="37.5" y="40.3">+3V3</text>
<text x="151.2" y="40.3">+5V</text>
<text x="35.7" y="51">R8</text>
<text x="91.5" y="50.4">GND</text>
<text x="154.5" y="51.7">R9</text>
<text x="35.7" y="59.3">D1</text>
<text x="57.4" y="59.1">J1A</text>
<text x="126" y="59.1">J1B</text>
<text x="143.6" y="58.7">+5V</text>
<text x="154.5" y="59.9">D2</text>
<text x="31.8" y="61.2">GREEN</text>
<text x="53" y="61.9">24Pin to 16Pin</text>
<text x="121.6" y="61.9">24Pin to 16Pin</text>
<text x="129.8" y="63.5">48</text>
<text x="154.3" y="61.8">GREEN</text>
<text x="38.2" y="71.3">GND</text>
<text x="150.6" y="72.6">GND</text>
<text x="38.2" y="91.6">GND</text>
<text x="78.6" y="91.6">GND</text>
<text x="104.2" y="91.6">GND</text>
<text x="142.7" y="91.6">GND</text>
<text x="85.8" y="101.2">Teensy Ethernet</text>
<text x="91.8" y="99.3">J2</text>
<text x="38.2" y="129.7">GND</text>
<text x="76" y="129.7">GND</text>
<text x="106.7" y="129.7">GND</text>
<text x="144.6" y="129.7">GND</text>
<text x="119.3" y="154.6">Ethernet Jack w/ Magnetics</text>
<text x="129.8" y="157.1">J3</text>
<text x="146.8" y="169.1">GND</text>
<text x="96" y="180.1">C15</text>
<text x="96.1" y="182.4">0.1uF</text>
<text x="90.6" y="189.4">GND</text>
<text x="140.4" y="190.7">GND</text>
</g>
<g font-size="1.8" fill="#848400">
<text x="52.2" y="38.3">+12V</text>
<text x="127.1" y="38.3">+12V</text>
<text x="49.5" y="44.6" transform="rotate(-90 49.5 44.6)">+3V3</text>
<text x="52.5" y="43.4">GND</text>
<text x="127.1" y="43.4">GND</text>
<text x="135.3" y="44.6" transform="rotate(-90 135.3 44.6)">+5V</text>
<text x="79.4" y="62.2" transform="rotate(-90 79.4 62.2)">OKI-3V3_3V3</text>
<text x="81.9" y="62.9" transform="rotate(-90 81.9 62.9)">OKI-3V3_GND</text>
<text x="84.5" y="62.2" transform="rotate(-90 84.5 62.2)">OKI-3V3_12V</text>
<text x="102.2" y="61.2" transform="rotate(-90 102.2 61.2)">OKI-5V_12V</text>
<text x="104.8" y="61.6" transform="rotate(-90 104.8 61.6)">OKI-5V-GND</text>
<text x="107.3" y="60.2" transform="rotate(-90 107.3 60.2)">OKI-5V_5V</text>
<text x="47.8" y="66.9">Pin2L</text>
<text x="47.8" y="69.5">Pin3L</text>
<text x="47.8" y="74.5">Pin5L</text>
<text x="47.8" y="72">Pin4L</text>
<text x="47.8" y="77.1">Pin6L</text>
<text x="134.1" y="72">Pin4R</text>
<text x="134.1" y="74.5">Pin5R</text>
<text x="134.1" y="77.1">Pin6R</text>
<text x="47.8" y="82.2">Pin8L</text>
<text x="47.8" y="79.6">Pin7L</text>
<text x="134.1" y="82.2">Pin8R</text>
<text x="134.1" y="79.6">Pin7R</text>
<text x="46.8" y="89.8">Pin11L</text>
<text x="46.8" y="87.2">Pin10L</text>
<text x="65.5" y="87.2">Pin2L_Small</text>
<text x="65.5" y="89.8">Pin3L_Small</text>
<text x="110.5" y="89.8">Pin3R_Small</text>
<text x="110.5" y="87.2">Pin2R_Small</text>
<text x="134.1" y="89.8">Pin11R</text>
<text x="134.1" y="87.2">Pin10R</text>
<text x="46.8" y="94.9">Pin13L</text>
<text x="46.8" y="92.3">Pin12L</text>
<text x="65.5" y="94.9">Pin5L_Small</text>
<text x="65.5" y="92.3">Pin4L_Small</text>
<text x="110.5" y="92.3">Pin4R_Small</text>
<text x="110.5" y="94.9">Pin5R_Small</text>
<text x="134.1" y="92.3">Pin12R</text>
<text x="134.1" y="94.9">Pin13R</text>
<text x="46.8" y="97.4">Pin14L</text>
<text x="65.5" y="97.4">Pin6L_Small</text>
<text x="65.5" y="99.9">Pin7L_Small</text>
<text x="110.5" y="99.9">Pin7R_Small</text>
<text x="110.5" y="97.4">Pin6R_Small</text>
<text x="134.1" y="99.9">Pin15R</text>
<text x="134.1" y="97.4">Pin14R</text>
<text x="46.8" y="107.6">Pin18L</text>
<text x="46.8" y="105">Pin17L</text>
<text x="46.8" y="102.5">Pin16L</text>
<text x="65.5" y="107.6">Pin10L_Small</text>
<text x="65.5" y="105">Pin9L_Small</text>
<text x="65.5" y="102.5">Pin8L_Small</text>
<text x="109.5" y="107.6">Pin10R_Small</text>
<text x="110.5" y="105">Pin9R_Small</text>
<text x="110.5" y="102.5">Pin8R_Small</text>
<text x="134.1" y="107.6">Pin18R</text>
<text x="134.1" y="105">Pin17R</text>
<text x="134.1" y="102.5">Pin16R</text>
<text x="46.8" y="110.1">Pin19L</text>
<text x="46.8" y="112.6">Pin20L</text>
<text x="65.5" y="112.6">Pin12L_Small</text>
<text x="65.5" y="110.1">Pin11L_Small</text>
<text x="109.5" y="112.6">Pin12R_Small</text>
<text x="109.5" y="110.1">Pin11R_Small</text>
<text x="134.1" y="112.6">Pin20R</text>
<text x="134.1" y="110.1">Pin19R</text>
<text x="46.8" y="115.2">Pin21L</text>
<text x="46.8" y="117.7">Pin22L</text>
<text x="65.5" y="115.2">Pin13L_Small</text>
<text x="65.5" y="117.7">Pin14L_Small</text>
<text x="87.6" y="117.6" transform="rotate(-90 87.6 117.6)">ETHERNET_TX-</text>
<text x="90.2" y="117.6" transform="rotate(-90 90.2 117.6)">ETHERNET_TX+</text>
<text x="92.7" y="117.6" transform="rotate(-90 92.7 117.6)">ETHERNET_RX+</text>
<text x="97.8" y="117.6" transform="rotate(-90 97.8 117.6)">ETHERNET_RX-</text>
<text x="100.3" y="117.6" transform="rotate(-90 100.3 117.6)">ETHERNET_LED</text>
<text x="109.5" y="117.7">Pin14R_Small</text>
<text x="134.1" y="117.7">Pin22R</text>
<text x="46.8" y="120.3">Pin23L</text>
<text x="65.5" y="120.3">Pin15L_Small</text>
<text x="109.5" y="120.3">Pin15R_Small</text>
<text x="134.1" y="120.3">Pin23R</text>
</g>
<g font-size="1.8" fill="#840084">
<text x="75.9" y="66.3">2.54mm Pins</text>
<text x="98.7" y="66.3">2.54mm Pins</text>
<text x="86" y="103.1">2.54mm Sockets</text>
<text x="42.6" y="127.9">2.54mm Sockets</text>
<text x="61.6" y="127.9">2.54mm Sockets</text>
<text x="111.2" y="126.6">2.54mm Sockets</text>
<text x="130.2" y="126.6">2.54mm Sockets</text>
</g>
<g font-size="1.8">
<text x="92.6" y="132.4">GND</text>
<text x="86.7" y="142.5" transform="rotate(-90 86.7 142.5)">ETHERNET_TX-</text>
<text x="89.3" y="142.5" transform="rotate(-90 89.3 142.5)">ETHERNET_TX+</text>
<text x="91.8" y="142.5" transform="rotate(-90 91.8 142.5)">ETHERNET_RX+</text>
<text x="96.9" y="142.5" transform="rotate(-90 96.9 142.5)">ETHERNET_RX-</text>
<text x="99.4" y="142.5" transform="rotate(-90 99.4 142.5)">ETHERNET_LED</text>
<text x="106.8" y="166.4">ETHERNET_TX+ 1</text>
<text x="106.6" y="174">ETHERNET_RX+ 4</text>
<text x="107.3" y="171.4">ETHERNET_TX- 3</text>
<text x="107.1" y="179.1">ETHERNET_RX- 6</text>
<text x="138.7" y="181.6">10ETHERNET_LED</text>
</g>
<g font-size="1.8" fill="#0000c2">
<text x="34.7" y="166.7">- Amber on = Operating as a Gigabit connection (1000 Mbps).1</text>
<text x="69.1" y="164.7">Speed Indicator LED:</text>
<text x="44.8" y="168.8">- Green on = Operating as a 100-Mbps connection.</text>
<text x="51" y="170.8">- Off = Operating as a 10-Mbps connection.</text>
<text x="52.8" y="183.4">- Blinking = There is activity on this port.</text>
<text x="62.8" y="185.4">- Off = No link is established.</text>
<text x="63.9" y="181.3">Link/Activity Indicator LED:</text>
</g>
<g font-size="1.4" fill="#008484">
<text x="81" y="34.8" transform="rotate(-90 81 34.8)">V+Log</text>
<text x="103.9" y="34.2" transform="rotate(-90 103.9 34.2)">GND</text>
</g>
</svg>
